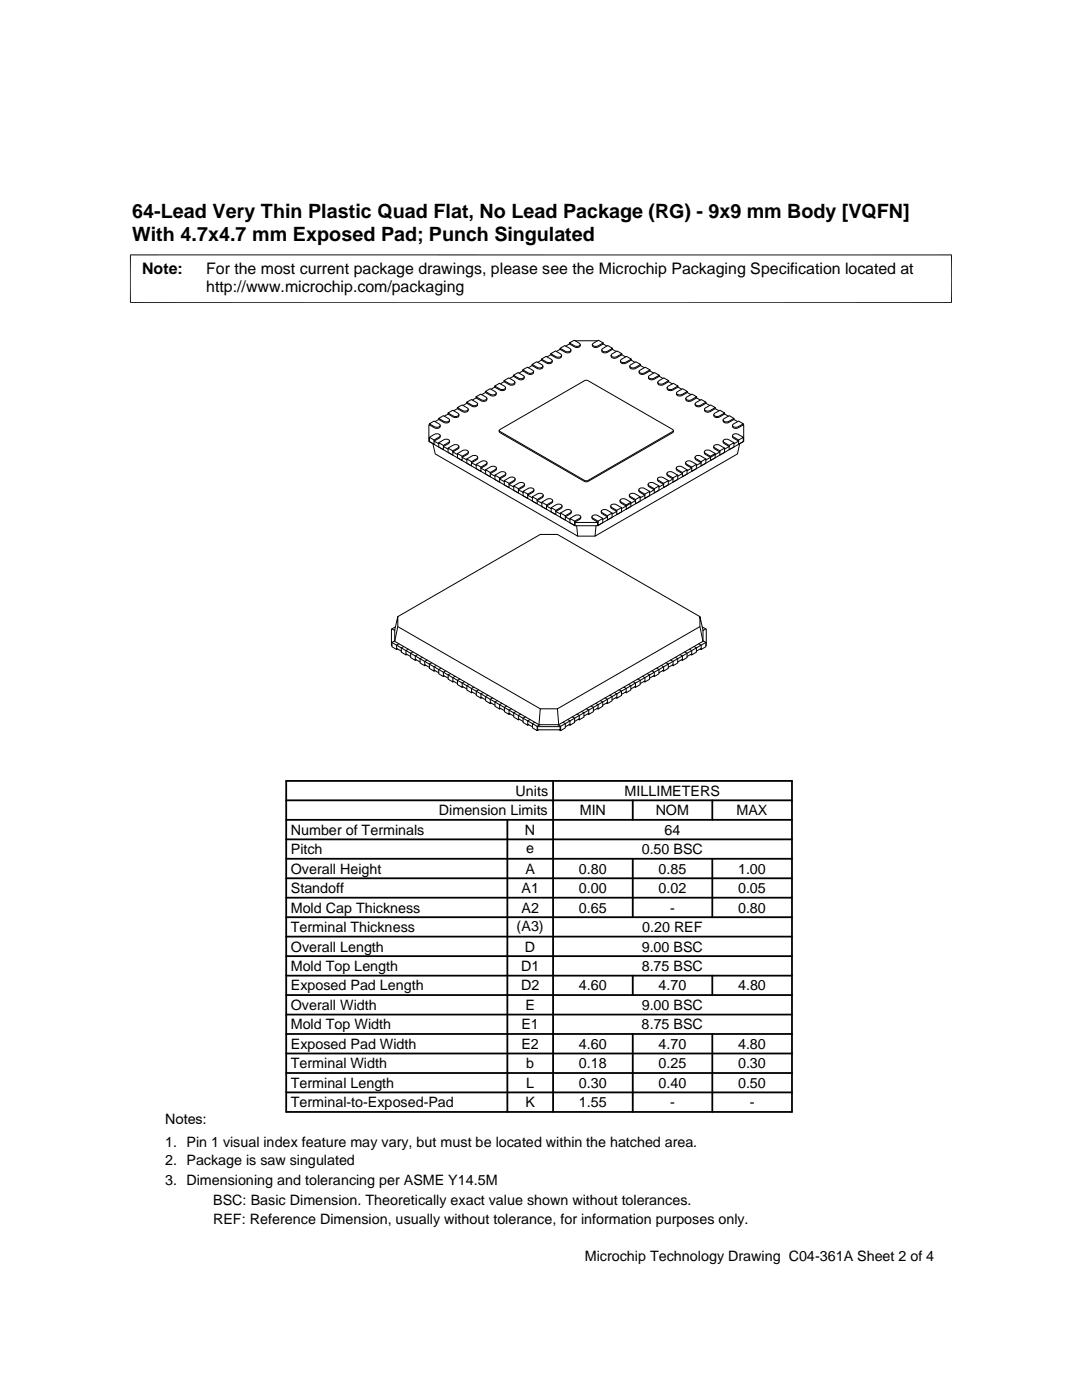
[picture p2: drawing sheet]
<svg xmlns="http://www.w3.org/2000/svg" width="216mm" height="279mm" viewBox="0 0 216 279" stroke-linecap="round" stroke-linejoin="round" font-family="sans-serif">
<g fill="none" stroke="#000" stroke-width=".2">
<path d="M26 50.8v9.7M189.9 50.8v9.7M189.9 50.9h-164M25.9 60.4h164M95 79.4l-.7 .4M95 79.2v.2l1 .6 .8 .1a.43 .43 0 0 0 .4-.6M95 79.2l.9-.5 1.1 .5 .2 .3-.4 .4h-.6zM96.9 78.3l-.8 .5M96.9 78.1v.2l1 .6 .7 .1a.46 .46 0 0 0 .4-.6M96.9 78.1l.9-.5 1 .6 .2 .2-.2 .3-.4 .1-.5-.1zM98.7 77.3l-.7 .4M98.7 77v.3l1.1 .6h.7a.46 .46 0 0 0 .4-.5"/>
<path d="M98.7 77l1-.5 1 .6 .2 .3-.4 .3h-.6zM100.6 76.2l-.8 .4M100.6 76v.2l1 .6 .7 .1a.44 .44 0 0 0 .4-.6M100.6 76l.9-.6 1.1 .6 .1 .3-.4 .3h-.5zM102.4 75.1l-.7 .4M102.4 74.9v.2l1.1 .6 .7 .1a.44 .44 0 0 0 .4-.6M102.4 74.9l1-.5 1 .6 .2 .2-.4 .4h-.5zM104.3 74l-.7 .5M104.3 73.8v.2l1 .6 .8 .1a.44 .44 0 0 0 .4-.6M104.3 73.8l.9-.5 1.1 .6 .2 .2-.2 .3-.5 .1zM106.2 73l-.8 .4M106.2 72.7v.3l1 .6h.7a.43 .43 0 0 0 .4-.5"/>
<path d="M106.2 72.7l.9-.5 1 .6 .2 .3-.4 .3h-.5zM108 71.9l-.7 .4M108 71.7v.2l1.1 .6 .7 .1a.46 .46 0 0 0 .4-.6M108 71.7l1-.6 1 .6 .2 .3-.2 .3-.5 .1-.4-.1zM109.9 70.8l-.7 .4M109.9 70.6v.2l1 .6 .8 .1a.46 .46 0 0 0 .4-.6M109.9 70.6l.9-.6 1.1 .6 .2 .3-.4 .4h-.6zM111.8 69.7l-.8 .4M111.8 69.5v.2l1 .6 .7 .1a.44 .44 0 0 0 .4-.6M111.8 69.5l.9-.5 1 .6 .2 .2-.4 .4h-.5zM113.6 68.6l-.7 .5M113.6 68.4v.2l1.1 .6 .7 .1a.44 .44 0 0 0 .4-.6"/>
<path d="M113.6 68.4l1-.5 1.2 .8-.4 .4h-.5zM114.7 68h4.5M118.3 68.6l1.1-.7 1 .5-1.3 .7-.7-.1-.2-.3zM120.3 69.6l1-.6 .9 .5-1 .6-.5 .1-.6-.2zM120.4 68.6l.7 .5M120.4 68.4v.2l-1.1 .6a.72 .72 0 0 1-1.1-.5M122.1 70.6l1-.6 1 .6-1 .6-.5 .1-.6-.3zM122.2 69.7l.8 .4M122.2 69.5v.2l-1 .6-.7 .1a.44 .44 0 0 1-.4-.6M124 71.7l1-.6 1 .6a2.04 2.04 0 0 1-1.8 .6l-.4-.3zM124.1 70.8l.7 .4M124.1 70.6v.2l-1 .6-.8 .1a.46 .46 0 0 1-.4-.6"/>
<path d="M125.7 72.9l1.2-.7 .9 .5-1.5 .7-.6-.2zM126 71.9l.7 .4M126 71.7v.2l-1.1 .6-.7 .1a.46 .46 0 0 1-.4-.6M127.6 74l1.1-.7 1 .5-1.5 .7-.6-.2zM127.8 73l.8 .4M127.8 72.7v.3l-1 .6a.72 .72 0 0 1-1.1-.5M129.4 75.1l1.2-.7 1 .5-1.3 .7-.7-.1zM129.7 74l.7 .5M129.7 73.8v.2l-1 .6-.8 .1a.44 .44 0 0 1-.4-.6M131.4 76l1.1-.6 .9 .6-1 .6-.5 .1-.6-.3zM131.6 75.1l.7 .4M131.6 74.9v.2l-1.1 .6-.7 .1a.44 .44 0 0 1-.4-.6"/>
<path d="M133.3 77.1l1-.6 1 .5-1.1 .6-.4 .1-.6-.2zM133.4 76.2l.8 .4M133.4 76v.2l-1 .6-.8 .1a.44 .44 0 0 1-.3-.6M135.2 78.2l1-.6 .9 .5-1 .6-.5 .1-.6-.2zM135.3 77.3l.7 .4M135.3 77v.3l-1.1 .6h-.7a.46 .46 0 0 1-.4-.5M136.9 79.4l1.2-.7 .9 .5-1.5 .7-.6-.2zM137.1 78.3l.8 .5M137.1 78.1v.2l-1 .6-.7 .1a.46 .46 0 0 1-.4-.6M139 79.4l.7 .4M139 79.2v.2l-1 .6-.8 .1a.43 .43 0 0 1-.4-.6M85.6 87.4l.1 .1"/>
<path d="M85.7 84.8h-.1v3.3l29.1 16.8M85.7 87.3l.9 .5v.9l-.9-.6zM85.7 87.3l1-.6 .5-.1a.48 .48 0 0 1 .6 .5l-1.2 .7M85.7 84.6v.2l1 .6 .5 .1a.54 .54 0 0 0 .6-.6M85.7 84.6l.9-.6 1.1 .6 .1 .3a.83 .83 0 0 1-1.1 .3zM86.4 88.5l.4 2.1 28.5 16.4-.2-2.1M87.5 83.7l-.7 .4M87.5 88.3l1 .6v.8l-1-.5zM87.5 88.3l1.3-.6h.5l.4 .2-.2 .4-1 .6M87.5 83.5v.2l1.1 .6 .4 .1a.54 .54 0 0 0 .7-.6M87.5 83.5l1-.5 1 .5 .2 .3a.79 .79 0 0 1-1.1 .3zM87.8 87l-.1 .4-1.1 .6 .9 .6"/>
<path d="M89.4 82.6l-.7 .5M89.4 89.4l1 .6v.8l-1-.5zM89.4 89.4l1.3-.6h.5l.3 .2v.2l-1.1 .8M89.4 82.4v.2l1 .6 .8 .1a.44 .44 0 0 0 .4-.6M89.4 82.4l.9-.5 1.1 .6 .2 .2-.4 .4h-.6zM89.7 88l-.2 .5-1 .6 .9 .5M91.3 81.6l-.8 .4M91.3 81.3v.3l1 .5 .7 .1a.44 .44 0 0 0 .4-.5M91.3 81.3l.9-.5 1 .6 .2 .3-.4 .3h-.5zM91.3 90.5l.9 .6v.8l-.9-.5zM91.3 90.5l1-.6 .5-.1a.48 .48 0 0 1 .6 .5l-1.2 .8M91.6 89.1l-.2 .5-1 .6 .9 .5"/>
<path d="M93.1 80.5l-.7 .4M93.1 80.3v.2l1.1 .6 .7 .1a.44 .44 0 0 0 .4-.6M93.1 80.3l1-.6 1 .6 .2 .3-.2 .3-.5 .1zM93.2 91.6l.9 .5v.9l-.9-.5zM93.2 91.6l1.2-.7h.5l.4 .2-.2 .4-1 .6M93.5 90.2l-.2 .5-1.1 .6 1 .5M95 92.7l1 .5v.9l-1-.6zM95 92.7l1.3-.7h.5l.3 .2-.1 .4-1 .6M95.3 91.3l-.2 .5-1 .6 .9 .5M96.9 93.7l.9 .6v.8l-.9-.5zM96.9 93.7l1-.5 .5-.2a.48 .48 0 0 1 .6 .6l-1.2 .7M97.2 92.4l-.2 .4-1 .6 .9 .6"/>
<path d="M98.8 94.8l.9 .6v.8l-.9-.5zM98.8 94.8l1.2-.7h.5l.4 .3-.2 .4-1 .6M99.1 93.4l-.2 .5-1.1 .6 1 .5M99.6 85.9l.2 .4 17.2 9.9 17.2-9.9 .2-.4M99.7 85.8l17.3-9.9 17.2 9.8 .2 .2-.2 .2-16.9 9.8h-.3h-.4l-16.8-9.8zM100.6 95.9l1 .6v.8l-1-.5zM100.6 95.9l1.3-.7h.5l.3 .2-.1 .5-1 .6M100.9 94.5l-.2 .5-1 .6 .9 .5M102.5 97l.9 .5v.9l-.9-.5zM102.5 97l1-.6 .5-.1a.48 .48 0 0 1 .6 .5l-1.2 .7M102.8 95.6l-.2 .5-1 .6 .9 .5M104.4 98.1l.9 .5v.9l-.9-.6z"/>
<path d="M104.4 98.1l1.2-.7h.5l.4 .2-.2 .4-1 .6M104.7 96.7l-.2 .5-1.1 .5 1 .6M106.2 99.1l1 .6v.8l-1-.5zM106.2 99.1l1.3-.6h.5l.4 .2-.2 .4-1 .6M106.5 97.7l-.2 .5-1 .6 .9 .6M108.4 98.8l-.2 .5-1 .6 .9 .5M110.3 99.9l-.2 .5-1 .6 .9 .5M123.7 99.9l.2 .5 1 .6M125.6 98.8v.4l1.2 .7-1.9 1.1M126.8 99.7l.9-.6v.9l-.9 .5zM127.5 97.7l.2 .5 1 .6-1 .6M127.7 99.1l-1.2-.6h-.5l-.4 .2v.3l.2 .1 1 .6"/>
<path d="M128.7 98.6l.9-.5v.8l-.9 .6zM129.3 96.7l.2 .5 1.1 .5-1 .6M129.6 98.1l-1.2-.7h-.6l-.3 .2 .2 .4 1 .6M130.6 97.5l.9-.5v.9l-.9 .5zM131.2 95.6v.3l1.2 .8-.9 .5M131.5 97l-1.2-.7h-.6l-.3 .2 .1 .4 1.1 .6M132.4 96.5l1-.6v.9l-1 .5zM133.1 94.5l.2 .5 1 .6-.9 .5M133.4 95.9l-1.3-.7h-.5l-.4 .2v.3l.2 .2 1 .6M134.3 95.4l.9-.6v.9l-.9 .5zM134.9 93.4l.2 .5 1.1 .6-1 .5M135.2 94.8l-1.2-.7h-.5l-.4 .3 .2 .4 1 .6"/>
<path d="M136.2 94.3l.9-.6v.9l-.9 .5zM136.8 92.4v.3l1.2 .7-.9 .6M137.1 93.7l-1.2-.6h-.6l-.3 .2 .1 .4 1.1 .6M138 93.2l1-.5v.8l-1 .6zM138.7 91.3l.2 .5 1 .6-.9 .5M138.7 80.5l1.2-.8 1 .6-1.5 .7-.7-.3zM139 92.7l-1.3-.7h-.5l-.4 .2v.3l.2 .1 1 .6M139.9 92.1l.9-.5v.9l-.9 .5zM140.5 90.2l.2 .5 1.1 .6M140.6 81.5l1.2-.7 .9 .5-1.2 .7-.7-.1zM140.8 91.6l-1.2-.7h-.5l-.4 .2 .2 .4 1 .6M140.9 80.5l.7 .4"/>
<path d="M140.9 80.3v.2l-1.1 .6-.7 .1a.44 .44 0 0 1-.4-.6M141.8 91.1l.9-.6v.9l-.9 .5zM141.8 91.3l-1 .5M142.4 89.1l.1 .4 1.1 .7-1.8 1.1M142.6 82.5l1.1-.6 .9 .5-1 .6-.5 .1-.6-.2zM142.7 90.5l-1.2-.7h-.6l-.3 .2 .1 .5 1.1 .6M142.7 81.6l.8 .4M142.7 81.3v.3l-1 .5-.7 .1a.44 .44 0 0 1-.4-.5M143.6 90l1-.6v.9l-1 .5zM144.3 88l.2 .5 1 .6-.9 .5M144.5 83.5l1-.5 1 .5-1.1 .6-.5 .1-.6-.3zM144.6 89.4l-1.3-.6h-.5l-.3 .2v.2l1.1 .8"/>
<path d="M144.6 82.6l.7 .5M144.6 82.4v.2l-1 .6-.8 .1a.44 .44 0 0 1-.4-.6M145.5 88.9l1-.6v.9l-1 .5zM146.2 87l.1 .4 1.1 .6-.9 .6M146.3 84.6l1.1-.6 .9 .6-1 .6-.5 .1-.6-.3zM146.5 83.7l.7 .4M146.5 88.3l-1.3-.6h-.5l-.4 .2v.3l1.2 .7M146.5 83.5v.2l-1.1 .6-.7 .1a.46 .46 0 0 1-.4-.6M147.4 87.8l.9-.5v.8l-.9 .6zM147.6 88.5l-.4 2.1-28.5 16.4 .2-2.1M148.3 84.8l.1 3.3-29.2 16.8M148.3 87.3l-1.2-.7h-.5l-.4 .2 .1 .4 1.1 .6"/>
<path d="M148.3 84.6v.2l-1 .6-.7 .1a.46 .46 0 0 1-.4-.6M148.4 87.4l-.1 .1M108.1 100.2l1 .6v.8l-1-.5zM108.1 100.2l1-.6 .5-.1a.48 .48 0 0 1 .6 .5l-1.1 .8M110 101.3l.9 .6v.8l-.9-.5zM110 101.3l1.2-.7h.5l.4 .2-.1 .5-1.1 .6M111.8 102.4l1 .5v.9l-1-.5zM111.8 102.4l1.3-.7h.5l.4 .2-.2 .4-1 .6M112.1 101l-.1 .5-1.1 .6 .9 .5M113.7 103.5l1 .5v.9l-1-.6zM113.7 103.5l1-.6 .5-.1a.48 .48 0 0 1 .6 .5l-1.1 .7M114 102.1l-.2 .5-1 .5 .9 .6"/>
<path d="M114.7 104.3v.6M114.7 104.3h4.5M115.3 107h3.4M115.9 103.1l-.2 .5-1 .7M118.1 103.1l.2 .5 1 .6-.1 .1M119.2 104.3v.6h-4.5M119.3 104l1-.5v.8l-1 .6zM120 102.1v.3l1.2 .7-.9 .6M120.3 103.5l-1.3-.7h-.5l-.3 .2 .1 .4 1 .6M121.2 102.9l.9-.5v.9l-.9 .5zM121.9 101l.1 .5 1.1 .6-1 .5M122.1 102.4l-1.2-.7h-.5l-.4 .2v.3l.2 .1 1 .6"/>
<path d="M123.1 101.9l.9-.6v.9l-.9 .5zM124 101.3l-1.2-.7h-.6l-.3 .2 .1 .5 1.1 .6M124.9 100.8l1-.6v.9l-1 .5zM124.9 101l-.9 .5M125.9 100.2l-1.2-.7h-.6l-.3 .3 .1 .4 1 .6M78.1 128.2l.1 .7M78.2 125.5l.6 .3M78.8 128l28.7 16.6h4l28.8-16.6M78.8 127.9l-.6 .3v.9l.9 .5v-.8l.5-.3M78.9 125.1l-.8 .5v2.6l29.2 16.8h4.5l29.1-16.8v-2.6l-.8-.5M79.1 129.4l1 .5M79.3 129.5l-.2 .1"/>
<path d="M79.4 123.1v2l-.6 2.9v-2.3zM79.4 123.1l28.4-16.4h3.4l28.5 16.4M79.4 125.1l28.4 16.4M80.5 129l-.4 .3v.9l.9 .5v-.9l.5-.2M81 130.5l.9 .5M81.2 130.6l-.2 .1M82.4 130.1l-.5 .3v.8l1 .6v-.9l.4-.3M82.9 131.6l.9 .5M83.1 131.7l-.2 .1M84.3 131.2l-.5 .2v.9l1 .6v-.9l.4-.3M84.8 132.7l.9 .5M84.9 132.8l-.1 .1"/>
<path d="M86.1 132.3l-.4 .2v.9l.9 .5v-.8l.5-.3M86.6 133.7l.9 .6M86.8 133.8l-.2 .1M88 133.4l-.5 .2v.9l1 .5v-.8l.4-.3M88.5 134.8l.9 .5M88.7 134.9l-.2 .1M89.9 134.4l-.5 .3v.9l1 .5v-.9l.4-.2M90.4 135.9l.9 .5M90.6 136l-.2 .1M91.8 135.5l-.5 .3v.8l.9 .6v-.9l.5-.3M92.2 137l1 .5M92.4 137.1l-.2 .1"/>
<path d="M93.6 136.6l-.4 .2v.9l.9 .6v-.9l.5-.3M94.1 138l.9 .6M94.3 138.2l-.2 .1M95.5 137.7l-.5 .2v.9l1 .5v-.8l.4-.3M96 139.1l.9 .6M96.2 139.2l-.2 .1M97.4 138.7l-.5 .3v.9l.9 .5v-.8l.5-.3M99.2 139.8l-.4 .3v.8l.9 .6v-.9l.5-.2M119.8 139.8l.5 .3v.8l-1 .6v-.9l-.4-.2M121.7 138.7l.4 .3v.9l-.9 .5v-.8l-.5-.3M122.9 139.2l.2 .1M123.1 139.1l-1 .6"/>
<path d="M123.5 137.7l.5 .2v.9l-.9 .5v-.8l-.5-.3M124.8 138.2l.1 .1M124.9 138l-.9 .6M125.4 136.6l.5 .2v.9l-1 .6v-.9l-.4-.3M126.6 137.1l.2 .1M126.8 137l-.9 .5M127.3 135.5l.4 .3v.8l-.9 .6v-.9l-.5-.3M128.5 136l.2 .1M128.7 135.9l-1 .5M129.2 134.4l.4 .3v.9l-.9 .5v-.9l-.5-.2M130.4 134.9l.2 .1M130.6 134.8l-1 .5"/>
<path d="M131 133.4l.5 .2v.9l-.9 .5v-.8l-.5-.3M132.2 133.8l.2 .1M132.4 133.7l-.9 .6M132.9 132.3l.4 .2v.9l-.9 .5v-.8l-.4-.3M134.1 132.8l.2 .1M134.3 132.7l-1 .5M134.8 131.2l.4 .2v.9l-.9 .6v-.9l-.5-.3M136 131.7l.2 .1M136.2 131.6l-1 .5M136.6 130.1l.5 .3v.8l-.9 .6v-.9l-.5-.3M137.8 130.6l.2 .1M138 130.5l-.9 .5"/>
<path d="M138.5 129l.5 .3v.9l-1 .5v-.9l-.4-.2M139.7 125.1l-28.5 16.4M139.7 123.1l.6 2.6v2.3l-.6-2.9zM139.7 129.5l.2 .1M139.9 129.4l-.9 .5M140.3 127.9l.5 .3v.9l-.9 .5v-.8l-.5-.3M140.8 125.5l-.5 .3M140.9 128.2l-.1 .7M97.8 140.2l1 .5M98 140.3l-.2 .1M99.7 141.3l.9 .5M99.9 141.4l-.2 .1"/>
<path d="M101.1 140.9l-.5 .3v.8l1 .6v-.9l.4-.3M101.6 142.4l.9 .5M101.8 142.5l-.2 .1M103 142l-.5 .2v.9l.9 .6v-.9l.5-.3M103.4 143.4l1 .6M103.6 143.6l-.2 .1M104.8 143.1l-.4 .2v.9l.9 .5v-.8l.5-.3M105.3 144.5l1 .6M105.5 144.6l-.2 .1M106.7 144.1l-.4 .3v.9l.9 .5v-.9l.6-.3M107.2 145.6h.1M107.3 145v.6"/>
<path d="M107.5 145.6l-.3 .2M111.2 141.5h-3.4l-.3 3.1M111.2 141.5l.3 3.1M111.6 145.6l.3 .2M111.8 145v.6h-4.5M111.9 145.6h-.1M112.3 144.1l.5 .3v.9l-.9 .5v-.9l-.6-.3M113.5 144.6l.2 .1M113.7 144.5l-.9 .6M114.2 143.1l.5 .2v.9l-1 .5v-.8l-.4-.3M115.4 143.6l.2 .1M115.6 143.4l-.9 .6"/>
<path d="M116.1 142l.4 .2v.9l-.9 .6v-.9l-.5-.3M117.3 142.5l.2 .1M117.5 142.4l-1 .5M117.9 140.9l.5 .3v.8l-.9 .6v-.9l-.5-.3M119.1 141.4l.2 .1M119.3 141.3l-.9 .5M121 140.3l.2 .1M121.2 140.2l-.9 .5"/>
</g>
<g fill="none" stroke="#000" stroke-width=".36">
<path d="M57.1 159.7h100.9M57.1 155.9h100.9v66h-100.9zM110.4 155.9v66M126.3 159.7v3.9M142.1 159.7v3.9M57.1 175.3h100.9M57.1 171.4h100.9M57.1 167.5h100.9M57.1 163.6h100.9M57.1 179.2h100.9M101.2 163.6v58.3M126.3 171.4v11.6"/>
<path d="M142.1 171.4v11.6M57.1 194.7h100.9M57.1 186.9h100.9M57.1 183h100.9M57.1 198.6h100.9M57.1 190.8h100.9M126.3 194.7v3.9M142.1 194.7v3.9M57.1 214.1h100.9M57.1 202.5h100.9M57.1 210.2h100.9M57.1 218h100.9"/>
<path d="M57.1 206.4h100.9M126.3 206.4v15.5M142.1 206.4v15.5"/>
</g>
<g font-size="3.9">
<text x="26.4" y="43.5">64-Lead Very Thin Plastic Quad Flat, No Lead Package (RG) - 9x9 mm Body [VQFN]</text>
<text x="26.4" y="48">With 4.7x4.7 mm Exposed Pad; Punch Singulated</text>
</g>
<g font-size="3.2">
<text x="28.4" y="54.6">Note:</text>
<text x="41.1" y="54.6">For the most current package drawings, please see the Microchip Packaging Specification located at</text>
<text x="41.1" y="58.3">http://www.microchip.com/packaging</text>
</g>
<g font-size="2.9">
<text x="102.9" y="158.8">Units</text>
<text x="124.6" y="158.8">MILLIMETERS</text>
<text x="58" y="166.6">Number of Terminals</text>
<text x="87.6" y="162.7">Dimension Limits</text>
<text x="104.8" y="166.6">N</text>
<text x="115.7" y="162.7">MIN</text>
<text x="130.8" y="162.7">NOM</text>
<text x="132.6" y="166.6">64</text>
<text x="147" y="162.7">MAX</text>
<text x="58" y="170.5">Pitch</text>
<text x="105" y="170.2">e</text>
<text x="128" y="170.5">0.50 BSC</text>
<text x="58" y="174.4">Overall Height</text>
<text x="58" y="178.2">Standoff</text>
<text x="104.1" y="178.2">A1</text>
<text x="104.8" y="174.4">A</text>
<text x="115.5" y="174.4">0.80</text>
<text x="115.5" y="178.2">0.00</text>
<text x="131.4" y="174.4">0.85</text>
<text x="131.4" y="178.2">0.02</text>
<text x="147.3" y="174.4">1.00</text>
<text x="147.3" y="178.2">0.05</text>
<text x="58" y="182.1">Mold Cap Thickness</text>
<text x="103.1" y="185.7">(A3)</text>
<text x="104.1" y="182.1">A2</text>
<text x="115.5" y="182.1">0.65</text>
<text x="133.7" y="182.1">-</text>
<text x="147.3" y="182.1">0.80</text>
<text x="58" y="186">Terminal Thickness</text>
<text x="58" y="189.9">Overall Length</text>
<text x="104.8" y="189.9">D</text>
<text x="128" y="189.9">9.00 BSC</text>
<text x="128.1" y="186">0.20 REF</text>
<text x="58" y="197.7">Exposed Pad Length</text>
<text x="58" y="193.8">Mold Top Length</text>
<text x="104" y="197.7">D2</text>
<text x="104" y="193.8">D1</text>
<text x="115.5" y="197.7">4.60</text>
<text x="128" y="193.8">8.75 BSC</text>
<text x="131.4" y="197.7">4.70</text>
<text x="147.3" y="197.7">4.80</text>
<text x="58" y="201.6">Overall Width</text>
<text x="104.8" y="201.6">E</text>
<text x="128" y="201.6">9.00 BSC</text>
<text x="58" y="209.3">Exposed Pad Width</text>
<text x="58" y="205.4">Mold Top Width</text>
<text x="104" y="205.4">E1</text>
<text x="104" y="209.3">E2</text>
<text x="115.5" y="209.3">4.60</text>
<text x="128" y="205.4">8.75 BSC</text>
<text x="131.4" y="209.3">4.70</text>
<text x="147.3" y="209.3">4.80</text>
<text x="58" y="213.2">Terminal Width</text>
<text x="105" y="213.2">b</text>
<text x="115.5" y="213.2">0.18</text>
<text x="131.4" y="213.2">0.25</text>
<text x="147.3" y="213.2">0.30</text>
<text x="58" y="217.1">Terminal Length</text>
<text x="58" y="221">Terminal-to-Exposed-Pad</text>
<text x="104.8" y="221">K</text>
<text x="105" y="217.1">L</text>
<text x="115.5" y="221">1.55</text>
<text x="115.5" y="217.1">0.30</text>
<text x="131.4" y="217.1">0.40</text>
<text x="133.7" y="221">-</text>
<text x="147.3" y="217.1">0.50</text>
<text x="149.6" y="221">-</text>
<text x="32.9" y="224.3">Notes:</text>
<text x="32.9" y="228.9">1. Pin 1 visual index feature may vary, but must be located within the hatched area.</text>
<text x="32.9" y="232.6">2. Package is saw singulated</text>
<text x="32.9" y="236.5">3. Dimensioning and tolerancing per ASME Y14.5M</text>
<text x="42.5" y="244.3">REF: Reference Dimension, usually without tolerance, for information purposes only.</text>
<text x="42.5" y="240.6">BSC: Basic Dimension. Theoretically exact value shown without tolerances.</text>
<text x="116.7" y="251.7">Microchip Technology Drawing C04-361A Sheet 2 of 4</text>
</g>
</svg>
